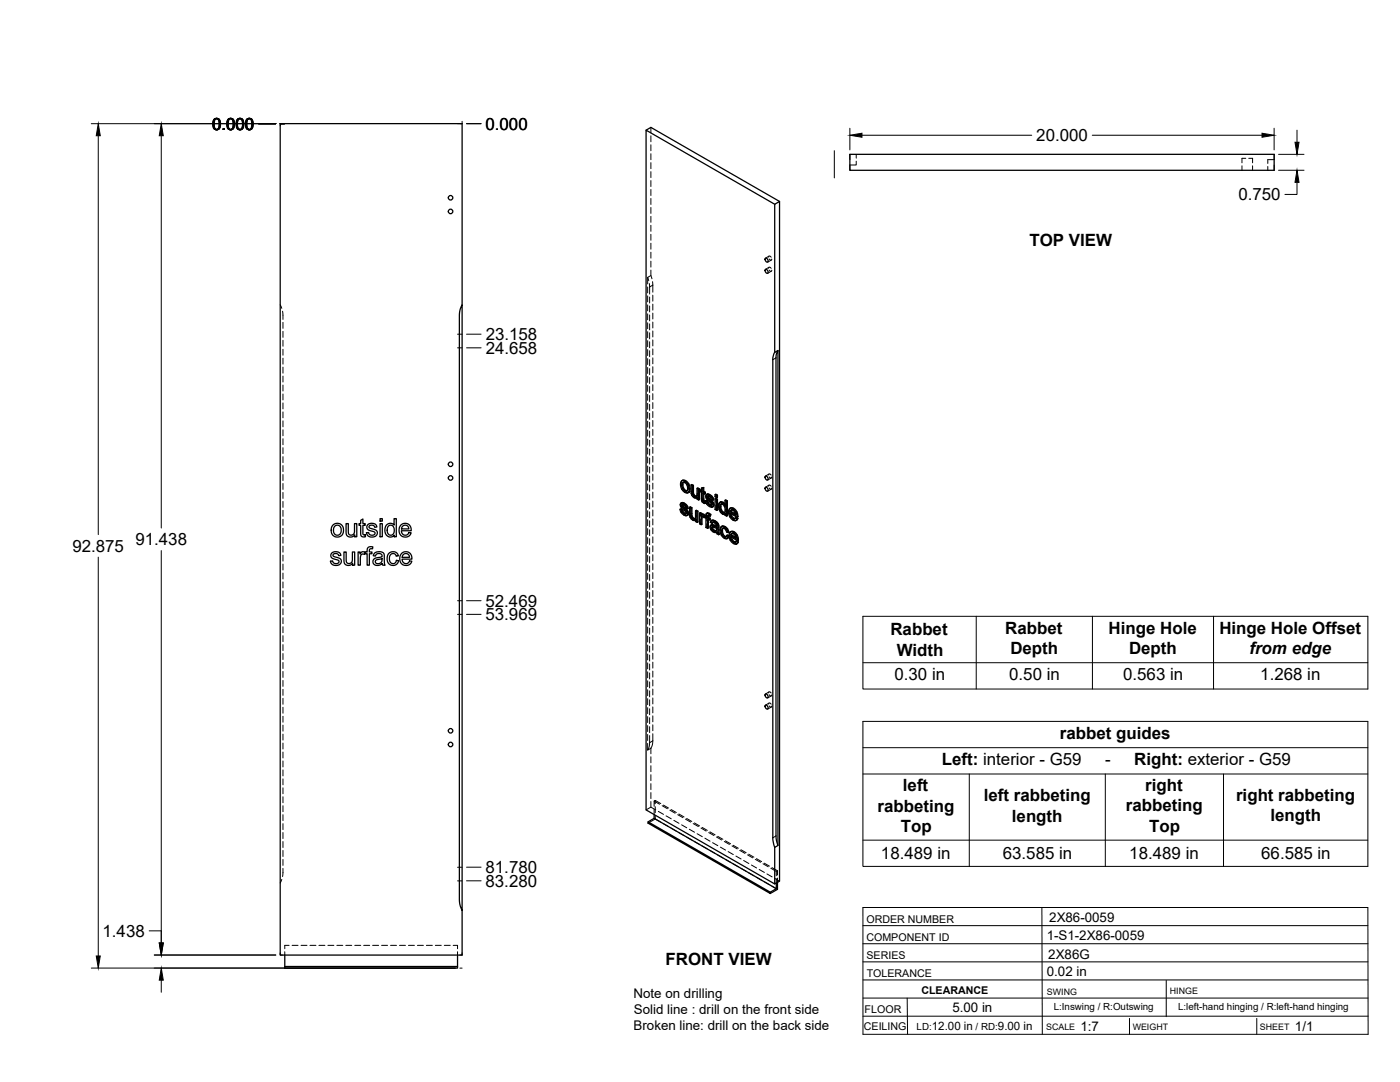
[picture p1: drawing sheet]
<svg xmlns="http://www.w3.org/2000/svg" width="559mm" height="432mm" viewBox="0 0 559 432" stroke-linecap="round" stroke-linejoin="round" font-family="sans-serif">
<!-- layer: Visible -->
<g fill="none" stroke="#000" stroke-width=".51">
<path d="M257.9 51.9l1.9-1.1 51.3 29.6M339.2 61.6h169.4v6.4h-169.4zM309.2 81.5l-51.3-29.6v271.3l51.3 29.6M305.5 107.5a.93 .93 0 0 1 .9 .6 .93 .93 0 0 1-.2 1l-.8-.9zM305.5 103a.93 .93 0 0 1 .9 .6 .93 .93 0 0 1-.2 1l-.8-.8zM184.4 121.6v-72.3h-72.6v331.8h72.6v-259.5l-.7 1.6-.4 2.6v233.3l.4 2.6 .7 1.6M310.5 139.9l-1.3 .7M308.5 143.6v190.7M309.2 140.6l-.6 1.3-.2 1.6M309.2 140.6v-59.1l1.9-1.1v271.3l-1.9 1.1v-14.6M272.2 191.8l.7-.2 .8 .2zM272.2 191.8l-.5 .6-.1 .9 .5 1.9 1.5 1.4 .8 .1 .5-.3"/>
<path d="M272.3 193.6l.3 1.4M272.6 195l.3-.1 .8 .8-.3 .2zM272.8 192.5l-.2 .9M272.9 194.9l-.3-1.5-.3 .1 .2-.8 .5-.2 .9 .6 .5 1.4-.2 1.3-.8 .1M273.4 192l1 1a1.88 1.88 0 0 1 1 2M273.7 195.7l.5 .2M273.7 191.8l1.2 1.3M274.6 193.3l.5 1.9 .3-.2-.2 1.2M275.1 195.2l-.2 1.2 .3-.2-.6 .5M275.8 193.5l.7 .4 .3-.2v3.2M276.5 193.9v3.1l.3-.1 .3 .6M276.5 197.1l.3 .6 .3-.2 .4 .4"/>
<path d="M276.8 197.7l.4 .4h.9l-.4 .1M276.8 193.7l-.7-.4-.3 .2v2.9l.3 1.1 .8 1a.97 .97 0 0 0 1.4 .1v.6l.5 .4M277.2 198.1l.5 .1M278.2 194.9l.6 .4 .4-.2v4.3l-.4 .2v-4.3M278.3 198.6l-.3 .2M279.2 195.1l-.7-.4-.3 .2v2.6l-.5 .7M280 195.5l-.5 .1v.6l.5 .3v3.2l.6 .9 .7 .4 .3-.2-.1-.7h-.6M280 194.8l.9-.2v1.5M280.6 194.8v1.5l.3-.2 .6 .3M280.6 196.3l.6 .3 .3-.2v.6l-.3 .2v-.6M280.6 199.7l.7 .2M280.7 200l.8 .1"/>
<path d="M280.9 194.6l-.9 .2v1.1l-.5-.3M280.9 197v2.6M281.2 197.2l-.6-.4v2.8l.4 .2M281.6 199.8l.6 .3M282.1 197.3l.7-.1 .6 .2M282.3 198.3l.6 .4M282.4 198.6l.2 .3a1.23 1.23 0 0 1 1.4 .8l.4 .4M282.4 197.1l-.4 .3M282.5 197.4h.9l.7 .6M282.5 199.9l-.9-.1 .7 1.6 1.3 .9 .9-.1M282.6 198.9l1.5 1.4 .3-.2 .4 .6M282.6 198v.1"/>
<path d="M282.7 198.4l-.4-.3 1 .3 .6 1 .6 .2M282.8 197.2l-.9 .3-.2 .9 .5 .9 1.7 1.7-.1 .7M283 197.6l.8 .6 .3-.2 .5 .6M283.8 198.2l.5 .6 .3-.2 .2 .9-.3 .1-.2-.8M285.4 199l.3-.1 .7 .3-.4 .2zM285.4 197.4l.3-.2 .7 .4-.4 .2zM285.4 199v4.3l.6 .4M285.4 197.4v.8l.6 .4M286.4 199.2v4.3l-.4 .2v-4.3M286.4 197.6v.8l-.4 .2v-.8M289.4 199.7l.6 .3 .3-.1v5.9l-.3 .2v-6M290.3 199.9l-.6-.4-.3 .2v2.1l-.5-.7"/>
<path d="M305.5 190a.93 .93 0 0 1 .9 .6 .93 .93 0 0 1-.2 1l-.8-.9zM305.5 194.5a.93 .93 0 0 1 .9 .5 .93 .93 0 0 1-.2 1.1l-.8-.9zM133 209.4l1.4-.5a2.66 2.66 0 0 1 2.7 3.7 2.66 2.66 0 0 1-4.6 .6l-.3-1.3a2.86 2.86 0 0 1 .8-2.5zM133.5 210.1l1.1-.5 1.3 .6 .2 2.1-.7 1.1-1.2 .1-.8-.7-.3-1.6zM138.1 209h.9l.1 3.7a1.31 1.31 0 0 0 1.7 .7 1.31 1.31 0 0 0 .7-1.6v-2.8h.9v5.2h-.8v-.8a1.87 1.87 0 0 1-2.2 .9 1.87 1.87 0 0 1-1.3-2.1zM144 207.7l.8-.6v1.9h1v.7h-1v3.3l.3 .4h.7l.1 .8h-1.3l-.5-.5-.1-4h-.7v-.7h.7zM146.7 209.4l1.6-.6a1.77 1.77 0 0 1 2.1 1.5l-.8 .1a1.19 1.19 0 0 0-1.2-.9 1.19 1.19 0 0 0-1.1 .9l.5 .4 2 .6a1.64 1.64 0 0 1 .6 2.2 1.64 1.64 0 0 1-2.1 .7l-1.4-.4-.6-1.3 .9-.1 .2 .6 .6 .5 1.4-.2a.83 .83 0 0 0 .2-1.1 .83 .83 0 0 0-1.1-.3l-1-.3a1.39 1.39 0 0 1-.8-2.3zM151.7 209h.9v5.2h-.9zM151.7 207h.9v1h-.9zM154.2 209.6l1.2-.7a1.81 1.81 0 0 1 1.9 .7v-2.6h.9v7.2h-.8v-.6l-.7 .5-1 .2-1.4-.6-.5-1-.1-1.8zM154.9 210.1l.5-.4 .8-.1 1 .9 .1 1.8-.8 1.2h-1l-.8-.8-.1-1.6zM160 209.6l1-.7h1.5l1 .7 .6 1.2v1h-3.9l.3 1.1 .7 .6a1.44 1.44 0 0 0 2-1l.9 .1-.7 1.2-.9 .5-1.5-.1-1-.6-.5-.8-.2-1.2 .1-.9z"/>
<path d="M160.6 210.1l.7-.5 1.1 .1 .5 .4 .3 1h-2.9zM271.4 203.2l.6 .3M271.9 200.7l.7-.1 .6 .2M272 203.5l.4-.2 .2 .9-.3 .1zM272.1 201.7l.7 .4M272.2 202l.2 .3 .4-.2 1.5 1.4M272.2 200.6l-.4 .2M272.3 204.3l.7 .6h.8M272.3 200.8h.9l.8 .6M272.4 203.3l-1-.1 .5 1.4 1.5 1.1 .9-.1M272.4 202.3l1.5 1.4 .4-.2 .4 .7M272.5 201.4l-.1 .1"/>
<path d="M272.5 201.8l-.3-.3 1 .3 .5 1 .7 .3M272.6 204.2l.7 .6M272.6 200.6l-.9 .3-.2 .8 .4 .9 1.9 1.8-.2 .7M272.9 201l.7 .6 .4-.2 .5 .7M273 204.9l.6 .2M273.6 201.6l.5 .6 .4-.1 .2 .8-.3 .2-.3-.9M273.7 205.1h-.1M273.9 203.7l.4 .6 .4-.1 .1 .7M274.3 204.3l.2 .7 .3-.1-.2 .5M274.5 205l-.2 .6 .3-.2-.4 .4M275.2 202.4l.7 .4 .3-.2v3.2M275.9 202.8v3.1l.3-.1 .3 .6"/>
<path d="M275.9 206l.3 .6 .3-.2 .4 .4M276.2 206.6l.4 .4h.9M276.2 202.6l-.7-.4-.3 .2v3l.3 1.2 .8 .8a.97 .97 0 0 0 1.4 .1M276.6 207l.6 .2M277.5 207l-.3 .2M277.6 203.8l.6 .4 .4-.2v4.3l-.4 .2v-4.3M277.7 207.5v.7l.5 .3M277.7 207.5l-.2 .2M278.6 204l-.7-.4-.3 .2v2.7l-.4 .7M279.2 204.7l.6 .4 .3-.2v.5l.4-.2M279.8 205.1v.6l.7-.5 .4 .1M280 206.4l.2 2.8-.3 .2v-2.2"/>
<path d="M280.1 204.9l-.6-.3-.3 .1v4.3l.7 .4M280.2 205.3h.7l.6 .4M280.3 206.1v.1M280.6 205.4l.6 .5M281 206.6l-.8-.5-.2 .3 .3-.2-.1 .8M281.2 200.3l.1 .7M281.2 206.4l.6 .4v3.7l.6 .4M281.2 206.4v-.3l-.2 .5M281.2 206.5l-.2 .1M282.2 204.9h.9l.6 .4M282.2 200.1l.3-.2 .3 .8-.3 .2zM282.4 206.6l.7 .4 .3-.2v.6l-.3 .1v-.5"/>
<path d="M282.5 204.7l-.5 .2M282.5 200.9l.6 .6h.9M282.7 207.3v3.4l-.3 .2v-3.8l.7 .4M282.7 205.7v.7M282.8 205.1l.6 .4 .3-.2-.4 .8 .1-.6M282.8 200.7l.7 .7M283.1 204.9l-.6-.2-.5 .2-.2 1.3-.6-.3 .6-.1M283.2 201.5l.6 .2M283.3 206.1a.45 .45 0 0 0-.5-.5 .45 .45 0 0 0-.4 .6v.4l.3-.2 .7 .4M283.8 209.6l.8-.2 1.4 .5M283.9 201.7h-.1M284.1 210.7l.2 .6 .3-.2 .5 .5"/>
<path d="M284.1 200.3l.4 .6 .3-.2 .2 .8M284.2 210.4l-.1 .3 .3-.2 .2 .6M284.2 209.4l-.5 .2M284.3 211.3l.5 .5h1h-1M284.3 210.3l-.1 .1M284.4 207.7l.8 .4 .3-.2 .8 .6M284.4 210.3l.6 .2a.79 .79 0 0 1 .9 .2 .79 .79 0 0 1 0 1l-.4 .3M284.4 210.3l-.2 .1M284.4 210.3v.2M284.5 200.9l.2 .7 .3-.1-.2 .5M284.5 208.4l-.4 .5 .2-.4 .5-.1 1.1 1a.48 .48 0 0 1 0 .8 .48 .48 0 0 1-.7-.3l-.9-.3M284.6 209.4l-1 .3-.2 1 .6 1 1.2 .8a.64 .64 0 0 1 1 .5l.6 .4"/>
<path d="M284.7 201.6l-.2 .6 .3-.2-.5 .4M284.7 207.6l-.8 .2M285.2 208.1l.8 .5 .3-.1 .4 .5M285.5 207.9l-.8-.3-.9 .3-.3 .5 .6 .5M286 208.6l.4 .6 .3-.2 .2 .7M286.4 209.2l.2 .6 .3-.1 .1 2.9M286.6 209.8l.1 3 .3-.2 .1 .6-.3 .2-.1-.6M287.4 202.4l.3 1.4M287.5 200.4h1.2l.6 .6M287.7 201.3h.7l.7 .8 .3 1.3-.3 1.2M287.7 201.3l-.3 1.1 .3-.2 .4 1.4M287.7 203.8l.4-.2 .7 .8-.4 .2z"/>
<path d="M287.8 201.2l-.1 .1M287.8 200.3l-.5 .2M288 201.1l-.3 1.1M288.1 212l.3 1.4 .3-.2 .7 .8M288.2 210.1l.9 .2 .3-.2 1 1M288.4 213.4l.7 .8h.8M288.4 200.6l.5 .5h.5M288.4 204.6h.7M288.5 209.9l-.6 .3M288.6 210.8l-.2 1M288.7 200.4l-.8-.2-.8 .4-.3 2.1 1 2 1 .6 .6-.2v.5l.6 .4M288.8 204.4l.4 .1"/>
<path d="M289.1 210.3l.8 .6a1.42 1.42 0 0 1 1 1.5l-.3 .1-.5-1.3M289.4 205.1l-.2 .2M289.4 210.1l-.9-.2-.8 .4-.3 1.9 .5 1.3 .6 .9 .9 .5 .7 .1M290 213.7l.7 .4M290.6 212.5l-.6-.2-.7-1.3-.9-.2-.3 1.2 .3-.2 .3 1.4M290.7 214.1l.3-.1-.2 .5-.7 .5zM291 214l-.7-.5-.6 .8-.6-.1M291.3 202.9h.9a1.89 1.89 0 0 1 1.9 1.2M291.5 204.3l2 1.2-.3-1.1-.9-.9-.6 .1-.2 .7 .3-.2 1.7 1M291.5 212.3l.8-.1a2.05 2.05 0 0 1 2 1.3M291.7 213.6l2.1 1.2-.9-1.6a.69 .69 0 0 0-.8-.3 .69 .69 0 0 0-.4 .7l.3-.2 1.7 1M291.8 206.1l.8 .8h.8"/>
<path d="M291.8 205l.3 .9M292 203.5l-.2 .6M292 215.5l.8 .8h.8M292 214.4l.3 .9M292.2 212.9l-.2 .5M292.5 203l1 1a1.83 1.83 0 0 1 1 1.8v.3M292.6 206.9l.6 .2M292.7 212.4l1 1a1.83 1.83 0 0 1 1 1.8v.2M292.8 216.3l.5 .2M292.8 202.8l-.8-.2-1 .7-.2 1.3 .3 1.2 .8 1.3 1.2 .7h.6l.8-.9M293 212.2l-.8-.2-1 .5-.2 1.2 .2 1.4 .7 1.1 1.3 .9h.8l.7-.8M293.3 207l-.1 .1"/>
<path d="M293.5 216.4l-.2 .1M293.5 206.6l.7 .5M293.7 204.3l.5 1.9 .3-.1-.3 .1M293.7 216l.7 .5M293.9 213.7l.5 1.9 .3-.2-.3 .2M294.2 206.4l-2.8-1.6 .4 1.3 .3-.2 .8 .9M294.4 215.8l-2.8-1.6 .4 1.3 .3-.2 .8 .8M294.5 206.9l-.7 .8M294.5 206.9l-.6-.5-.7 .7M294.7 216.3l-.7 .8M294.7 216.3l-.7-.5-.7 .7M132.4 220.7l1.4-.5a1.81 1.81 0 0 1 2.3 1.4l-.9 .2a1.19 1.19 0 0 0-1.1-.9 1.19 1.19 0 0 0-1.2 .8l3.1 1.5a1.92 1.92 0 0 1-.6 2.2 1.92 1.92 0 0 1-2.3 .1l-.9-.6-.3-.9 .9-.2 .2 .7 .6 .4 1.4-.2a.75 .75 0 0 0 .3-.9 .75 .75 0 0 0-.9-.4l-1.3-.4a1.36 1.36 0 0 1-.7-2.3z"/>
<path d="M137.3 220.3h.9v3.8a1.32 1.32 0 0 0 1.7 .7 1.32 1.32 0 0 0 .8-1.7v-2.8h.9v5.3h-.8v-.8a1.87 1.87 0 0 1-2.3 .8 1.87 1.87 0 0 1-1.2-2.1zM142.9 220.3h.8v.8a1.27 1.27 0 0 1 2.1-.7l.7-.1 .1-1a1.5 1.5 0 0 1 2.2-1.1l-.1 .8a.82 .82 0 0 0-.9 0 .82 .82 0 0 0-.4 .8v.5h1.1v.7h-1.1v4.6h-.9v-4.6h-.7v-.4l-.3 .7-.9-.2-.5 .5-.3 4h-.9zM149.5 220.8l1.6-.6 1.3 .1 .7 .5 .6 4.8h-.9l-.2-.7-1.2 .7h-1.3l-.8-.4-.4-.7a1.77 1.77 0 0 1 2-2l.6-.1a.78 .78 0 0 0 1-.7 .78 .78 0 0 0-1-.8h-.5a1.1 1.1 0 0 0-1.1 1l-.9-.1zM150 223.6l2.5-.7a1.61 1.61 0 0 1-.7 1.8 1.61 1.61 0 0 1-1.9-.1zM155.2 220.8l1.1-.6 1.5 .1 .9 .7 .3 .8-.9 .2a1.43 1.43 0 0 0-1.8-1 1.43 1.43 0 0 0-.9 1.9l.2 1 .7 .9h1.2l.7-1.2 .9 .1-.5 1.1a2.48 2.48 0 0 1-3.2 .4 2.48 2.48 0 0 1-.8-3.2zM160.3 220.9l1-.6h1.4l1 .6 .6 .9 .1 1.3h-3.9l.3 1.1 .7 .7a1.43 1.43 0 0 0 1.9-1l1 .1-.5 1-.9 .5-1.7 .1-1.1-.6-.5-.8-.1-1.2 .1-1.3zM161 221.3l.6-.3h1l.6 .5 .3 .9h-3zM305.5 277a.93 .93 0 0 1 .9 .5 .93 .93 0 0 1-.2 1.1l-.8-.9zM305.5 281.4a.93 .93 0 0 1 .9 .6 .93 .93 0 0 1-.2 1l-.8-.9zM261.1 325.1v1.5l-2.4 1.4v.5l48.7 28.1v-.6l-48.7-28M261.1 326.6l48.8 28-2.5 1.4M308.4 334.3l.8 3.8"/>
<path d="M310.5 337.4v-197.5l-.6 1.3-.2 1.6v190.8l.8 3.8-1.3 .8M309.9 352.4v2.2M310.3 352.1v2.8l-2.9 1.7M113.7 381.1v5.3h68.9v-.7h-68.9M182.6 381.1v4.6"/>
<circle cx="179.8" cy="78.9" r=".9"/>
<circle cx="179.8" cy="84.4" r=".9"/>
<circle cx="179.8" cy="190.7" r=".9"/>
<circle cx="179.8" cy="185.3" r=".9"/>
<circle cx="179.8" cy="291.6" r=".9"/>
<circle cx="179.8" cy="297.1" r=".9"/>
</g>
<!-- layer: Hidden -->
<g fill="none" stroke="#000" stroke-width=".4">
<path d="M259.8 50.8v2.2M259.8 54.2v2.4M259.8 57.8v2.4M259.8 61.3v2.4M259.8 64.9v2.4M259.8 68.5v2.4M259.8 72.1v2.3M259.8 75.6v2.4M259.8 79.2v2.4M341.8 64.3v1.5h-2.6M341.8 61.6v1.5M495.7 66.2v1.8"/>
<path d="M497.2 63.2h-1.5v1.8M498.4 63.2h1.6v1.8M500 66.2v1.8M506 66.4v1.6M508.6 63.7h-2.6v1.5M259.8 82.8v2.4M259.8 86.4v2.3M259.8 89.9v2.4M259.8 93.5v2.4M259.8 97.1v2.3M258.5 110.7l.4 1.3M258.5 110.7v2.6"/>
<path d="M258.5 114.5v2.4M258.5 118.1v2.4M259.2 113.2l.1 4.1M259.3 118.5v2.4M259.8 107.8v2.2l.4 1.3M259.8 110l-1.3 .7M259.8 100.6v2.4M259.8 104.2v2.4M260.5 112.4l.1 4.2M260.6 117.8v2.4M306.8 107.1l.3-.5 .7 .5M306.8 102.6l.3-.4 .7 .5"/>
<path d="M307 106.7l-1.5 .8M307 102.2l-1.5 .8M307 107.8l.6 .5 .5-.5M307 103.3l.6 .5 .5-.4M307.9 108.2l-1.5 .9M307.9 103.8l-1.5 .8M111.8 121.6l.7 1.5M112.8 124.2l.1 3.3M112.9 128.7v2.3M112.9 132.2v2.4M112.9 135.8v2.4M112.9 139.4v2.4"/>
<path d="M258.5 121.7v2.4M258.5 125.2v2.4M258.5 128.8v2.4M258.5 132.4v2.4M258.5 136v2.3M258.5 139.5v2.4M259.3 122.1v2.4M259.3 125.7v2.4M259.3 129.2v2.4M259.3 132.8v2.4M259.3 136.4v2.4M259.3 140v2.3"/>
<path d="M260.6 121.4v2.4M260.6 124.9v2.4M260.6 128.5v2.4M260.6 132.1v2.4M260.6 135.7v2.3M260.6 139.2v2.4M112.9 142.9v2.4M112.9 146.5v2.4M112.9 150.1v2.4M112.9 153.7v2.3M112.9 157.2v2.4M258.5 143.1v2.4"/>
<path d="M258.5 146.7v2.4M258.5 150.2v2.4M258.5 153.8v2.4M258.5 157.4v2.4M259.3 143.5v2.4M259.3 147.1v2.4M259.3 150.7v2.4M259.3 154.3v2.3M259.3 157.8v2.4M260.6 142.8v2.4M260.6 146.4v2.4M260.6 149.9v2.4"/>
<path d="M260.6 153.5v2.4M260.6 157.1v2.4M112.9 160.8v2.4M112.9 164.4v2.4M112.9 168v2.3M112.9 171.5v2.4M112.9 175.1v2.4M112.9 178.7v2.3M258.5 161v2.3M258.5 164.5v2.4M258.5 168.1v2.4M258.5 171.7v2.4"/>
<path d="M258.5 175.2v2.4M258.5 178.8v2.4M259.3 161.4v2.4M259.3 165v2.4M259.3 168.6v2.3M259.3 172.1v2.4M259.3 175.7v2.4M259.3 179.3v2.4M260.6 160.7v2.3M260.6 164.2v2.4M260.6 167.8v2.4M260.6 171.4v2.4"/>
<path d="M260.6 174.9v2.4M260.6 178.5v2.4M112.9 182.2v2.4M112.9 185.8v2.4M112.9 189.4v2.4M112.9 193v2.3M112.9 196.5v2.4M258.5 182.4v2.4M258.5 186v2.3M258.5 189.5v2.4M258.5 193.1v2.4M258.5 196.7v2.4"/>
<path d="M259.3 182.8v2.4M259.3 186.4v2.4M259.3 190v2.4M259.3 193.5v2.4M259.3 197.1v2.4M260.6 182.1v2.4M260.6 185.7v2.3M260.6 189.2v2.4M260.6 192.8v2.4M260.6 196.4v2.4M260.6 200v2.3M271.9 193.1l.5 1.9-.3 .2"/>
<path d="M272.4 195l1.3 1.3-.3 .2M272.5 191.6l-.4 .6-.2 .9-.3 .2M272.8 192.5l-.2 .1M272.9 192.4h.8l-.3 .2M273.7 192.4l.8 .9-.3 .2M273.7 196.3l.9 .3-.3 .1M274.5 195.7l-.3 .2M274.5 193.3l.3 1.4-.4 .2M274.8 194.7l-.1 .7-.5 .5M274.9 196.5l-.3 .1M276.1 193.3l.1 3.4-.3 .2M276.2 196.7l.2 .7-.3 .1"/>
<path d="M276.4 197.4l.4 .6-.3 .1M276.8 198l.6 .5-.3 .1M277.4 198.5l.7 .2 .5-.3-.3 .2M278.1 198.1h.1M278.3 198l-.4 .2M278.4 198.6h-.1M278.4 197.8l-.3 .3M278.5 194.7v2.8l-.4 .5M278.6 198.4v.7l-.3 .1M278.6 199.1l.6 .3M279.8 196l.5 .3-.3 .2M279.8 195.4v.6l-.3 .2"/>
<path d="M280 195.5l.3 .2M280.3 196.3l.1 3.3-.4 .2M280.3 194.6v1.1l-.3 .2M280.4 199.6l.2 .5-.3 .2M280.6 196.8l.3-.2v.4M280.9 196.6l.6 .4M281.9 199.7l.5 1.3-.3 .1M282 197.8l.1 .7-.3 .2M282.1 197.4l-.4 .6M282.1 198.5l.5 .6-.4 .2M282.3 197.2l-.5 .4M282.5 198l.3-.2-.2 .2"/>
<path d="M282.6 199.1l1.5 1.6-.3 .2M282.7 197.9l-.3 .1M282.8 197.8l.6 .2-.3 .2M283.4 198l.6 .5-.3 .2M284 198.5l.2 .7-.3 .2M284.2 199.2l.6 .3M285.7 197.2v.9l-.3 .1M285.7 198.9v1.5M285.7 198.1l.7 .3M289.7 199.5v2.1l-.3 .2M306.8 189.6l.3-.5 .7 .5M306.8 194l.3-.4 .7 .5"/>
<path d="M307 189.2l-1.5 .8M307 193.6l-1.5 .9M307 190.3l.6 .5 .5-.5M307 194.7l.7 .5 .4-.4M307.9 190.7l-1.5 .9M307.9 195.2l-1.5 .8M112.9 200.1v2.4M112.9 203.7v2.4M112.9 207.2v2.4M112.9 210.8v2.4M112.9 214.4v2.4M112.9 218v2.3"/>
<path d="M258.5 200.3v2.3M258.5 203.8v2.4M258.5 207.4v2.4M258.5 211v2.3M258.5 214.5v2.4M258.5 218.1v2.4M259.3 200.7v2.4M259.3 204.3v2.4M259.3 207.8v2.4M259.3 211.4v2.4M259.3 215v2.4M259.3 218.5v2.4"/>
<path d="M260.6 203.5v2.4M260.6 207.1v2.4M260.6 210.7v2.3M260.6 214.2v2.4M260.6 217.8v2.4M271.7 203.1l.5 1.3-.3 .2M271.8 201.3l.2 .6-.3 .2M271.9 200.8l-.4 .6M272 201.9l.4 .6-.3 .2M272.1 200.6l-.5 .4M272.2 204.4l1.1 1-.3 .1M272.3 201.4l.3-.2-.1 .2"/>
<path d="M272.4 202.5l1.6 1.6-.3 .2M272.6 201.3l-.4 .1M272.6 201.2l.6 .2-.3 .2M273.2 201.4l.6 .6-.3 .1M273.3 205.4l.8 .2-.3 .2M273.8 204.9h.2M273.8 202l.3 .6-.4 .2M274 204.1l.2 .5-.3 .1M274 204.9l-.3 .2 .3-.2M274.1 202.6l.6 .3M274.2 204.6l-.2 .3M274.5 205.6h-.4"/>
<path d="M275.5 202.2l.1 3.4-.3 .2M275.6 205.6l.2 .7-.3 .2M275.8 206.3l.4 .6-.3 .2M276.2 206.9l.6 .5-.3 .2M276.8 207.4l.7 .2 .5-.3-.2 .2M277.5 207h.1M277.7 206.9l-.4 .2M277.8 206.7l-.3 .3M277.9 203.6v2.8l-.4 .5M278 207.3v.7l-.3 .2M278 208l.6 .3M279.5 207.3v1.6l-.3 .1"/>
<path d="M279.5 208.9l.7 .3M279.5 204.6v1.5M280.1 206.1l.8-.1-.3 .2M280.1 205.4v.1M280.3 206.1l.2-.2-.3 .2M280.4 205.2l-.6 .5M280.6 200.1l.5 .5-.3 .1M280.9 206l.4 .4M281.1 200.6l.5 .2M281.2 206.1l.3-.2-.2 .5M281.5 205.7v.1M281.5 206.3l.6 .3-.3 .2"/>
<path d="M281.5 205.9l-.2 .5M281.5 205.7l-.3 .3M281.8 205.8l.3 .2M282.1 209v1.3l-.3 .2M282.1 210.3l.6 .4M282.1 206.6v1.3M282.2 205l-.1 1-.3 .2M282.3 204.7l-.5 .4M282.4 201l1.1 1-.3 .1M282.4 207.1l.3-.2v.4M282.5 205.7h.2M282.7 206.9l.7 .5"/>
<path d="M282.8 205.5l.5 .1-.4 .2M283.3 205.6l.3 .3M283.5 202l.8 .2-.3 .2M283.7 210.1l.4 1.1-.4 .2M283.8 208.2l.6 .5M283.8 209.6l-.4 .7M284 201.5h.1M284 209.4l-.5 .4M284.1 211.2l.9 .9-.3 .2M284.1 207.7l-.6 .7M284.1 200.7l.2 .5-.3 .1M284.2 201.5l-.3 .2 .2-.2"/>
<path d="M284.2 207.6l-.4 .3M284.3 201.2l-.2 .3M284.4 208.4l.4-.2-.3 .2M284.5 210.2l.2-.1zM284.5 210.2l-.2 .1M284.6 210.1l-.4 .2M284.6 202.2h-.3M284.7 210.1l1.6 .5-.3 .2M284.8 208.2l.6 .2-.3 .2M285 212.1l.7 .2-.3 .2M285.4 208.4l.7 .7-.3 .2M285.7 212.3l.7-.1-.4 .2"/>
<path d="M285.7 201.6v1.6l-.3 .1M285.7 203.2l.7 .3M286 209.9l.3 .1M286 211.7l-.3 .2M286.1 209.1l.2 .7-.3 .2M286.2 211.5l-.4 .3M286.3 210.6l-.1 .9-.3 .2M286.3 209.8l-.3 .4M286.4 212.2l.1 .7-.3 .1M286.5 212.9l.6 .3M287.1 201.8l.2 1.3-.3 .2M287.3 200.7l-.2 1.1-.3 .2"/>
<path d="M287.3 203.1l.6 1.1-.3 .2M287.6 200.3l-.6 .6M287.7 211.4l.5 1.9-.3 .2M287.9 204.2l.8 .8-.3 .1M287.9 210.3l-.2 1.1-.3 .2M288 201.1h.7l-.3 .2M288 201.1l-.2 .1M288 201.1h.1M288.1 201l-.3 .2M288.2 213.3l1.2 1.3-.3 .2M288.2 210l-.6 .5M288.6 210.8l-.2 .1"/>
<path d="M288.7 210.7l.8 .1-.4 .1M288.7 205l.6 .1 .4-.2-.3 .2M288.7 201.1l.8 .8-.4 .2M289.4 201.1l.3 .5M289.4 214.6l1 .2M289.5 210.8l.5 .5-.3 .2M289.5 201.9l.3 1.5-.4 .2M289.5 205.1h-.1M289.7 204.9v.6l-.3 .1M289.7 205.5l.6 .3M289.8 203.4l-.2 .7-.4 .4 .3-.1M290 211.3l.3 .8-.3 .2"/>
<path d="M290 214.1l-.1 .1M290.3 212.1l.6 .3M290.3 213.5l-.6 .8M291.1 204.1l.5 1.9-.3 .2M291.3 213.5l.5 1.9-.3 .2M291.4 204.8l.4-.1v.3M291.6 206l1.3 1.4-.3 .1M291.6 202.7l-.8 1.6M291.6 214.2l.4-.2v.4M291.8 204.7l2.7 1.5M291.8 215.4l1.3 1.3-.3 .2M291.8 212.1l-.5 1.4-.3 .2"/>
<path d="M292 214l2.7 1.6M292 203.5l-.2 .1M292.1 203.4l.7 .1-.3 .1M292.2 212.9h-.2M292.3 212.7l.8 .1-.4 .2M292.8 203.5l.8 .8-.3 .2M292.9 207.4l1 .2-.3 .2M293.1 212.8l.7 .9-.3 .2M293.1 216.7l1 .3-.3 .2M293.5 206.9h-.1M293.5 206.9l-.2 .1M293.5 205.1l.4 .2"/>
<path d="M293.6 206.8l-.4 .2M293.6 204.3l.3 1-.4 .2M293.7 216.3h-.1M293.7 216.3l-.2 .1M293.7 214.4l.4 .3M293.8 216.2l-.4 .2M293.8 213.7l.3 1-.3 .1M293.9 206.4l-.4 .5M294 215.8l-.3 .5M294.1 207.5l-.2 .1M294.3 216.9l-.2 .1M112.9 221.5v2.4"/>
<path d="M112.9 225.1v2.4M112.9 228.7v2.4M112.9 232.2v2.4M112.9 235.8v2.4M112.9 239.4v2.4M258.5 221.7v2.4M258.5 225.3v2.3M258.5 228.8v2.4M258.5 232.4v2.4M258.5 236v2.4M258.5 239.5v2.4M259.3 222.1v2.4"/>
<path d="M259.3 225.7v2.4M259.3 229.3v2.3M259.3 232.8v2.4M259.3 236.4v2.4M259.3 240v2.4M260.6 221.4v2.4M260.6 225v2.4M260.6 228.5v2.4M260.6 232.1v2.4M260.6 235.7v2.4M260.6 239.2v2.4M112.9 243v2.3"/>
<path d="M112.9 246.5v2.4M112.9 250.1v2.4M112.9 253.7v2.4M112.9 257.3v2.3M258.5 243.1v2.4M258.5 246.7v2.4M258.5 250.3v2.3M258.5 253.8v2.4M258.5 257.4v2.4M259.3 243.6v2.3M259.3 247.1v2.4M259.3 250.7v2.4"/>
<path d="M259.3 254.3v2.3M259.3 257.9v2.3M260.6 242.8v2.4M260.6 246.4v2.4M260.6 250v2.3M260.6 253.5v2.4M260.6 257.1v2.4M112.9 260.8v2.4M112.9 264.4v2.4M112.9 268v2.3M112.9 271.5v2.4M112.9 275.1v2.4"/>
<path d="M112.9 278.7v2.4M258.5 261v2.4M258.5 264.5v2.4M258.5 268.1v2.4M258.5 271.7v2.4M258.5 275.3v2.3M258.5 278.8v2.4M259.3 261.4v2.4M259.3 265v2.4M259.3 268.6v2.3M259.3 272.1v2.4M259.3 275.7v2.4"/>
<path d="M259.3 279.3v2.4M260.6 260.7v2.4M260.6 264.2v2.4M260.6 267.8v2.4M260.6 271.4v2.4M260.6 275v2.3M260.6 278.5v2.4M306.8 276.5l.3-.4 .7 .5M307 276.1l-1.5 .9M307 277.2l.6 .5 .5-.4M307.9 277.7l-1.5 .8M112.9 282.3v2.3"/>
<path d="M112.9 285.8v2.4M112.9 289.4v2.4M112.9 293v2.4M112.9 296.5v2.4M258.5 296.7v2.6l1.3-.7M258.5 282.4v2.4M258.5 286v2.4M258.5 289.6v2.3M258.5 293.1v2.4M259.3 293.6l-.1 3.9-.7 1.8M259.3 282.9v2.3M259.3 286.4v2.4"/>
<path d="M259.3 290v2.4M259.8 298.6v2.2M260.6 292.8l-.1 4-.7 1.8M260.6 282.1v2.4M260.6 285.7v2.4M260.6 289.3v2.3M306.8 281l.5-.5 .5 .5M307 280.6l-1.5 .8M307 281.7l.7 .5 .4-.5M307.9 282.2l-1.5 .8M112.9 300.1v2.4M112.9 303.7v2.4"/>
<path d="M112.9 307.3v2.3M112.9 310.8v2.4M112.9 314.4v2.4M112.9 318v2.4M259.8 319.9v2.2l1.9 1.1M259.8 302v2.4M259.8 305.6v2.4M259.8 309.2v2.3M259.8 312.7v2.4M259.8 316.3v2.4M261.1 319.7l2.2 1.3M261.5 319.4l2.2 1.3"/>
<path d="M112.9 321.5v2.4M112.9 325.1v2.4M112.9 328.7v2.4M112.9 332.3v2.3M112.9 335.8v2.4M112.9 339.4v2.4M259.8 322.1l-1.9 1.1M261.1 323v2.1M261.5 320.8v-1.4l-.4 .3v2.1M261.5 326.8l-2.8 1.7M261.5 321.9v2.4M261.5 325.5v1.3"/>
<path d="M261.5 326.8l2.2 1.3M262.8 323.8l2 1.2M264.3 321.5l2.1 1.2M264.8 321.3l2 1.2M264.8 328.7l2 1.2M265.9 325.6l2 1.2M267.4 323.3l2.1 1.2M267.9 323.1l2 1.2M267.9 330.5l2 1.2M269 327.4l2 1.2M270.5 325.1l2.1 1.2M271 324.8l2 1.2"/>
<path d="M271 332.3l2 1.2M272.1 329.2l2 1.1M273.6 326.9l2.1 1.2M274.1 326.6l2 1.2M274.1 334.1l2 1.1M275.1 330.9l2.1 1.2M276.7 328.7l2.1 1.2M277.2 328.4l2 1.2M277.2 335.8l2 1.2M278.3 332.7l2 1.2M279.8 330.5l2.1 1.2M280.2 330.2l2.1 1.2"/>
<path d="M280.2 337.6l2.1 1.2M281.3 334.5l2.1 1.2M282.9 332.3l2.1 1.1M283.4 332l2 1.2M283.4 339.4l2 1.2M284.4 336.3l2.1 1.2M286 334l2.1 1.2M286.4 333.8l2.1 1.1M287.5 338.1l2.1 1.2M289.1 335.8l2 1.2M289.5 335.6l2.1 1.1M290.6 339.9l2.1 1.1"/>
<path d="M292.2 337.6l2.1 1.2M292.7 337.3l2 1.2M295.3 339.4l2 1.2M295.7 339.1l2.1 1.2M112.5 350.9l-.7 1.5M112.9 346.6l-.1 3.2M112.9 343v2.4M286.4 341.2l2.1 1.2M289.5 343l2.1 1.1M292.7 344.7l2 1.2M293.7 341.6l2.1 1.2M295.7 346.5l2.1 1.2"/>
<path d="M296.8 343.4l2.1 1.2M298.4 341.2l2 1.1M298.8 340.9l2.1 1.2M298.8 348.3l2.1 1.2M299.9 345.2l2.1 1.2M301.5 342.9l2.1 1.2M301.9 342.7l2.1 1.2M301.9 350.1l2.1 1.2M303 347l2.1 1.2M304.6 344.7l2 1.2M305 344.5l2.1 1.2M305 351.9l2.1 1.2"/>
<path d="M306.1 348.8l2.1 1.1M307.7 346.5l2.2 1.3 .4-.3M308.1 346.2l2.2 1.3M308.1 353.7l2.2 1.2M309.2 350.5l1.9 1.2M309.9 347.8v1.7M309.9 350.7v1.7M310.3 347.5v1.7M310.3 350.4v1.7M113.7 379.8v1.3M115.4 377.3h-1.7v1.3M116.6 377.3h2.4"/>
<path d="M120.2 377.3h2.3M123.7 377.3h2.4M127.3 377.3h2.4M130.9 377.3h2.4M134.5 377.3h2.3M138 377.3h2.4M141.6 377.3h2.4M145.2 377.3h2.4M148.7 377.3h2.4M152.3 377.3h2.4M155.9 377.3h2.4M159.5 377.3h2.3"/>
<path d="M163 377.3h2.4M166.6 377.3h2.4M170.2 377.3h2.4M173.8 377.3h2.3M177.3 377.3h2.4M180.9 377.3h1.7v1.3M182.6 379.8v1.3"/>
</g>
<!-- layer: Reference -->
<g fill="none" stroke="#000" stroke-width=".4">
<path d="M111.8 49.3h1.9M112.8 49.3h-1h1.9h-1.9v.9M182.6 49.3h1.8M184.4 48.4v.9h-.9M339.2 61.6v2.1M339.2 65.8v2.2M508.6 61.6v2.1M508.6 65.8v2.2M182.6 138.8h1.8M182.6 133.4h1.8M182.6 239.7h1.8M182.6 245.2h1.8"/>
<path d="M182.6 351.5h1.8M182.6 346.1h1.8M111.8 380.2v.9h1M183.5 386.4h.9M184.4 380.2v.9h-.9"/>
</g>
<!-- layer: Visible Narrow -->
<path d="M309.7 142.8l-1.2 .8M276.8 196.1l-.3 .2M280.9 199.2l-.3 .1M283.5 199.2l-.3 .2M273.3 202.6l-.3 .2M276.2 205l-.3 .2M282.7 206l-.3 .2M285.2 209.6l-.3 .2M287 210.3l-.4 .2M287 211.3l-.4 .2M309.7 333.6l-1.2 .7" fill="none" stroke="#000" stroke-width=".4"/>
<!-- layer: Hidden Narrow -->
<path d="M260.6 113.8l-1.3 .7M276.1 196l-.3 .2M278.5 197l-.3 .2M280.3 198.8l-.3 .1M273.3 203.5l-.3 .1M275.5 204.9l-.3 .2M277.9 205.9l-.3 .2M282.1 205.6l-.3 .1M283.5 200l-.3 .2M285.3 210.3l-.3 .2M286.3 210.9l-.3 .1M260.6 295.7l-1.3 .7" fill="none" stroke="#000" stroke-width=".4"/>
<!-- layer: Titleblock -->
<path d="M344.4 362.2h201.6l.1 50.6h-201.7zM344.4 376.6h201.6M344.4 369.4h201.6M415.9 362.2l.1 50.6M344.4 383.9h201.6M344.4 398.3h201.6M344.4 391.1h201.6M362.1 398.3l.1 14.4M465.5 391.3v14.4M344.4 405.5h201.7M450.8 406.4v6.4M501.6 406.4v6.4" fill="none" stroke="#000" stroke-width=".4"/>
<!-- layer: Custom Tables -->
<path d="M344.4 246h201.6v29h-201.6zM389.7 246v29M436 246v29M484.4 246v29M344.4 264.5h201.6M344.4 287.9h201.6v57.9h-201.6zM344.4 298.4h201.6M344.4 308.9h201.6M386.9 308.9v36.9M441.2 308.9v36.9M488.4 308.9v36.9M344.4 335.3h201.6" fill="none" stroke="#000" stroke-width=".4"/>
<!-- layer: FD_Dimensions -->
<g fill="none" stroke="#000" stroke-width=".4">
<path d="M36.4 49.4h73.7M39.2 54.2v159.1M64.4 54.2v156.5M186.2 49.4h5.8M339.2 51.2v8.6M344 54h67.8M436 54h67.7M508.6 51.2v8.6M517.7 51.9v4.9M510.3 61.6h10.2M510.3 67.9h10.2M517.7 72.8v4.8h-4.8"/>
<path d="M186.2 138.8h5.8M186.2 133.4h5.8M64.4 219.7v156.6M39.2 222.3v159.2M186.2 239.7h5.8M186.2 245.2h5.8M186.2 351.5h5.8M186.2 346.1h5.8M59.5 371.5h4.9M36.4 386.3h145.4M61.6 381.1h48.5M64.4 391.2v4.8"/>
</g>
<path d="M39.2 49.4l.8 4.8h-1.6zM64.4 49.4l.8 4.8h-1.6zM339.2 54l4.8-.8v1.6zM503.7 53.2l4.9 .8-4.9 .8zM516.9 56.8h1.6l-.8 4.8zM517.7 67.9l.8 4.9h-1.6zM63.6 376.3h1.6l-.8 4.8zM38.4 381.5h1.6l-.8 4.8zM64.4 386.3l.8 4.9h-1.6z" fill="#000" stroke="#000" stroke-width=".4"/>
<!-- layer: Smart Centers -->
<path d="M333 60.1v10.9" fill="none" stroke="#000" stroke-width=".4"/>
<g font-size="6.7">
<text x="84.6" y="51.7">0.000</text>
<text x="193.8" y="51.7">0.000</text>
<text x="413.6" y="56.3">20.000</text>
<text x="494.3" y="80">0.750</text>
<text x="410.9" y="98.2">TOP VIEW</text>
<text x="193.9" y="135.7">23.158</text>
<text x="193.9" y="141.2">24.658</text>
<text x="28.9" y="220.2">92.875</text>
<text x="54.1" y="217.6">91.438</text>
<text x="193.8" y="242.1">52.469</text>
<text x="193.8" y="247.5">53.969</text>
<text x="355.4" y="253.6">Rabbet</text>
<text x="401.2" y="252.9">Rabbet</text>
<text x="442.5" y="252.9">Hinge Hole</text>
<text x="486.7" y="252.9">Hinge Hole Offset</text>
<text x="357.9" y="261.6">Width</text>
<text x="403.3" y="261">Depth</text>
<text x="450.6" y="261">Depth</text>
<text x="498.7" y="261">from edge</text>
<text x="357" y="271.4">0.30 in</text>
<text x="402.8" y="271.4">0.50 in</text>
<text x="448.3" y="271.4">0.563 in</text>
<text x="503" y="271.4">1.268 in</text>
<text x="423" y="294.8">rabbet guides</text>
<text x="375.9" y="305.4">Left: interior - G59</text>
<text x="441.1" y="305.4">-</text>
<text x="452.7" y="305.4">Right: exterior - G59</text>
<text x="360.4" y="315.8">left</text>
<text x="457.1" y="315.8">right</text>
<text x="350.3" y="323.9">rabbeting</text>
<text x="392.7" y="319.8">left rabbeting</text>
<text x="449.4" y="323.8">rabbeting</text>
<text x="493.4" y="319.8">right rabbeting</text>
<text x="403.9" y="327.9">length</text>
<text x="507" y="327.8">length</text>
<text x="359.5" y="331.9">Top</text>
<text x="458.6" y="331.9">Top</text>
<text x="351.6" y="342.9">18.489 in</text>
<text x="400.3" y="342.9">63.585 in</text>
<text x="450.8" y="342.9">18.489 in</text>
<text x="503.4" y="342.9">66.585 in</text>
<text x="193.8" y="353.9">83.280</text>
<text x="193.8" y="348.4">81.780</text>
<text x="40.9" y="373.8">1.438</text>
<text x="265.7" y="385.2">FRONT VIEW</text>
</g>
<g font-size="5.3">
<text x="418.8" y="368">2X86-0059</text>
<text x="417.8" y="375.1">1-S1-2X86-0059</text>
<text x="418.4" y="382.6">2X86G</text>
<text x="417.8" y="389.5">0.02 in</text>
<text x="252.9" y="398.4">Note on drilling</text>
<text x="253" y="404.9">Solid line : drill on the front side</text>
<text x="380.1" y="404">5.00 in</text>
<text x="252.9" y="411.2">Broken line: drill on the back side</text>
<text x="431.3" y="411.5">1:7</text>
<text x="516.9" y="411.5">1/1</text>
</g>
<g font-size="4.6">
<text x="371.9" y="411.2">12.00 in</text>
<text x="398.3" y="411.2">9.00 in</text>
</g>
<g font-size="4.3">
<text x="345.8" y="368.4">ORDER NUMBER</text>
<text x="345.8" y="375.5">COMPONENT ID</text>
<text x="345.8" y="382.7">SERIES</text>
<text x="345.9" y="389.9">TOLERANCE</text>
<text x="367.7" y="396.7">CLEARANCE</text>
<text x="345.1" y="404.3">FLOOR</text>
<text x="344.8" y="411.1">CEILING</text>
</g>
<g font-size="3.9">
<text x="420.6" y="403.1">L:Inswing / R:Outswing</text>
<text x="470.2" y="403.1">L:left-hand hinging / R:left-hand hinging</text>
<text x="365.9" y="411.2">LD:</text>
<text x="389.4" y="411.2">/ RD:</text>
</g>
<g font-size="3.5">
<text x="417.9" y="397">SWING</text>
<text x="466.9" y="396.9">HINGE</text>
<text x="417.5" y="410.9">SCALE</text>
<text x="452.1" y="410.9">WEIGHT</text>
<text x="502.9" y="410.9">SHEET</text>
</g>
</svg>
